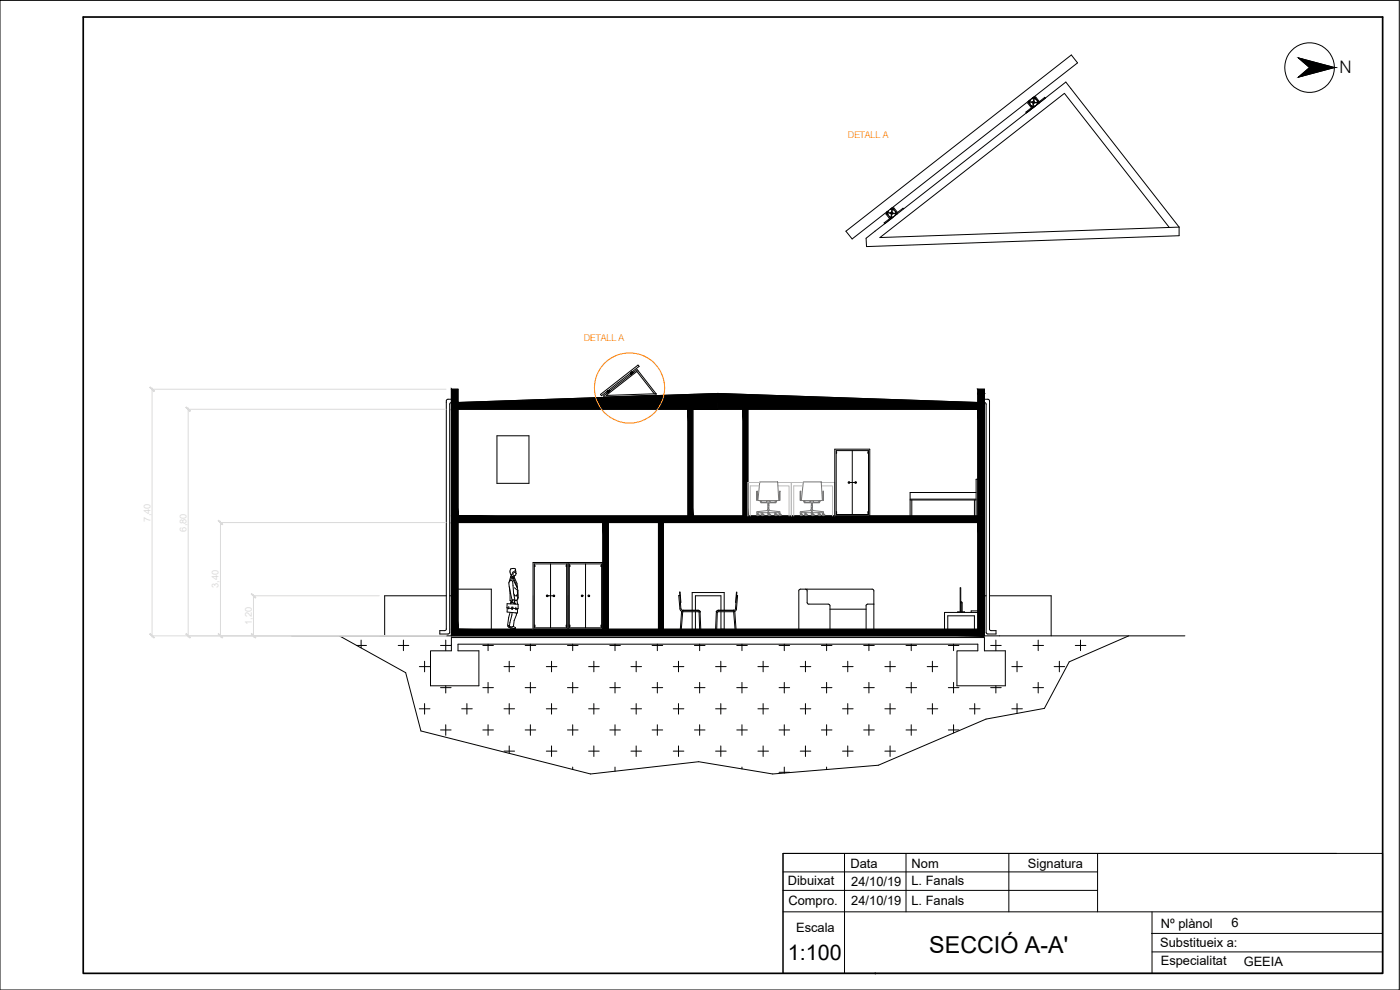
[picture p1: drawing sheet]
<svg xmlns="http://www.w3.org/2000/svg" width="420mm" height="297mm" viewBox="0 0 420 297" stroke-linecap="round" stroke-linejoin="round" font-family="sans-serif">
<path d="M25 5.1h390v286.9h-390z" fill="none" stroke="#000" stroke-width=".51"/>
<g fill="none" stroke="#000" stroke-width=".3">
<path d="M0 .1h419.9v296.9h-419.9zM253.4 256.1v35.9M271.9 256.1v17.5M302.8 256.1v17.5M329.4 256.1v17.5M401.1 256.1h-166.1v35.9h180v-35.9h-180v35.9M235 273.6h180M235 261.6h94.4M235 267.2h94.4M345.7 273.6v18.4M262.5 292h.3M262.7 291.9v.4"/>
<path d="M345.6 280.1h69.4M345.7 285.6h69.3"/>
</g>
<!-- layer: CASA -->
<g fill="#000" stroke="#000" stroke-width=".3">
<path d="M135.5 116.8l2 4v-4zM135.5 116.8l2 4h-2z"/>
<path d="M293.5 116.8l1.9 1.3v-1.3zM293.5 116.8l1.9 1.3h-1.9z"/>
<path d="M293.5 118.1l1.9 2.7v-2.7zM293.5 118.1l1.9 2.7h-1.9z"/>
<path d="M135.5 122.8l2 32v-32zM135.5 122.8l2 32h-2z"/>
<path d="M206.5 122.8l1.4 32v-32zM206.5 122.8l1.4 32h-1.4z"/>
<path d="M135.5 120.8l79.9 2v-2zM135.5 120.8l79.9 2h-79.9z"/>
<path d="M223 122.8l1.5 32v-32zM223 122.8l1.5 32h-1.5z"/>
<path d="M215.4 118.1v2.7h78.1zM137.5 120.8l77.9-2.7v2.7z"/>
<path d="M215.4 120.8l80 2v-2zM215.4 120.8l80 2h-80z"/>
<path d="M293.5 122.8l1.9 32v-32zM293.5 122.8l1.9 32h-1.9z"/>
<path d="M135.5 156.8l2 32v-32zM135.5 156.8l2 32h-2z"/>
<path d="M180.9 156.8l1.7 32v-32zM180.9 156.8l1.7 32h-1.7z"/>
<path d="M197.6 156.8l1.5 32v-32zM197.6 156.8l1.5 32h-1.5z"/>
<path d="M135.5 154.8l159.9 2v-2zM135.5 154.8l159.9 2h-159.9z"/>
<path d="M293.5 156.8l1.9 32v-32zM293.5 156.8l1.9 32h-1.9z"/>
<path d="M135.5 188.8l159.9 2v-2zM135.5 188.8l159.9 2h-159.9z"/>
</g>
<g fill="none" stroke="#000" stroke-width=".3">
<path d="M390.9 17.7v.8M392.6 19.9h3.4M397.9 19.6v.3h1.3M308.5 30.5l1.5 1.9-1.3-1.7M308.7 30.7l-.3 .2 1.1 1.4-1.6 1.3 .2 .3 2.1-1.7M309 31.2l-.1-.6 .9 .1 .2 .4v.8l-.5-.2M309.8 32.2h.4M310.1 29.2l-1.4 1.2v.3M310.1 29.2l.7-.1 1.1 1.4 1.7-1.3 .1 .2M310.1 29.2l-.4 .3 .6-.1-.1 .9-.4 .3-.9-.1 .3-.5M310.4 29l1.5 1.9M310.9 31.7l-.7 .5"/>
<path d="M310.9 29.7l-.5-.2-.1 .8 .3 .4 .8 .1-.1-.6M311.2 31.4l.2-.5-.8-.1-.4 .3-.1 .9 .6-.1M311.7 30.7v.3l-1.5 1.2M390.9 22.1v.7M393 20.3l-3.3 2.8 10.8-2.8M393 20.3l-3.3-2.9 10.8 2.9M393 20.3h7.5M266.1 64l1.3 1.6-7.5 5.9 .2 2.5 93.8-3.3v-2.6M266.1 64l-.2 .2 1.1 1.4-1.7 1.3 .2 .2 2.1-1.6M266.1 63.6v.4M266.4 64.4v-.5l.8 .1 .3 .4-.1 .8-.5-.2M267.2 65.4l.4 .1"/>
<path d="M267.6 62.5h.4M267.6 62.5l-.5 .3 .6-.1-.1 .8-.4 .4-.9-.2 .3-.5M267.6 62.5l55.8-43.6-1.9-2.4-67.6 52.9 1.8 2.3 10.4-8.1M267.6 62.5l-1.5 1.1M268 62.5l1.3 1.7M268 62.5l.2-.2 1.2 1.4 1.6-1.2 .2 .2M268.4 63l-.5-.3-.2 .9 .3 .4h.9l-.2-.5M268.4 64.9l-.8 .6M268.6 64.7l.3-.5-.9-.1-.4 .3-.1 .8 .6-.1M269.1 64.3l50.8-39.7 34 43.5M269.1 64.3l-1.5 1.2M269.1 63.9v.4"/>
<path d="M353.9 68.1l-89.8 3.2 55.3-43.3 31.5 40.2M135.5 119.8h-1.3l-.3 .4v68.7l-.4 .3h-1.5v1h2.5l.5-.4v-68.6l.5-.4M182.2 117.4v.1M182.2 117.5l.3 .2M182.2 117.5l.2 .2-.3 .2 .4-.2M182.3 117.5h.1M182.3 117.4v.1M182.3 117.3h.1M182.4 117.6h.1M182.4 117.7h.1M182.4 117.2v.1M182.5 117.5h.1"/>
<path d="M182.5 117.6l-.1 .1M182.5 117.7l-1.3 1v.4l15.7-.5v-.5M182.5 117.2h.1M182.5 117.2l9.3-7.3-.3-.4-11.3 8.8 .3 .4 1.7-1.3M182.5 117.2l-.3 .2M182.5 117.4l.1 .1M182.5 117.4h-.2l.2 .1M182.5 117.2l-.1 .1M182.5 117.5v.1M182.5 117.2v.2M182.6 117.6h.1M182.6 117.2h.1"/>
<path d="M182.6 117.2l.2 .2 .3-.2M182.6 117.2l.2 .3M182.6 117.5h-.1M182.6 117.2l-.1 .2M182.6 117.6l-.1 .1M182.6 117.5h.1M182.6 117.3h.1M182.7 117.4h.1M182.7 117.4v.1M182.7 117.5v.1M182.7 117.5h.1M182.7 117.5l-.2 .2"/>
<path d="M182.8 117.5l8.4-6.6 5.7 7.2M182.8 117.5l-.3 .2M182.8 117.5h.1M189.2 112.4h.1M189.3 111.9l.3 .3M189.4 111.8v.1M189.4 111.9l.2 .3M189.4 111.9l.1 .3-.3 .2M189.4 111.9v.1M189.4 111.9h.1M189.4 111.9l.2 .1M189.4 112h.1"/>
<path d="M189.4 111.8h.1M189.5 112v.1M189.5 112.1l.1 .1M189.5 111.7h.1M189.6 111.7h.1M189.6 111.9h.1M189.6 112.1h-.1M189.6 112.1h.1M189.6 112.2l-.4 .2M189.6 111.7l-.2 .1M189.6 111.7h-.1M189.6 112v.1"/>
<path d="M189.6 111.6l.3 .4-.2-.3M189.6 111.8l.1 .1M189.6 111.8l-.2 .1M189.7 111.9l-.1 .1M189.7 111.7h.1M189.7 112.1h.1M189.7 111.9h.1M189.7 111.6l.2 .3 .3-.2-.4 .3M189.7 112l-.1 .2M189.7 111.6v.1M189.7 111.7l-.1 .1M189.7 112h.1"/>
<path d="M189.8 111.8h.1M189.8 112h.1M189.8 111.8v.1M189.8 112l-.2 .2M196.9 118.1l-15 .5 9.2-7.2 5.3 6.8M295.4 119.8h1.3l.3 .5v68.6l.3 .3h1.6v1h-2.4l-.5-.4v-68.6l-.6-.4M149.1 130.8h9.6v14.2h-9.6zM206.5 122.8v32h-69v-32h156v32h-69v-32M207.9 122.8v32h15.1v-32M251 135.2h9.6v19.2h-9.6zM251 135.6v.4M255.8 135.2v19.2"/>
<path d="M260.6 135.6h-.1v.4h.1M137.5 156.8h43.4v32h-43.4zM182.6 156.8h15v32h-15zM199.1 156.8h94.4v32h-94.4zM250.5 154.8v-20h10.5v20M251 153.6v.4M254.8 144.8h2M260.6 153.6h-.1v.4h.1M273.1 149.8h19.8M273.1 150h19.8M273.6 150v4.8M292.4 150v4.8"/>
<path d="M292.9 147.8h-19.8v7M293.5 143.8h-.6v11M133.9 178.8h-18.5v12M135 178.8h.5M137.5 176.8h9.9v12M160.4 169.2h9.7v19.2h-9.7zM160.4 169.6h.1v.4h-.1M164.2 178.8h2M165.2 169.2v19.2M170.1 169.6v.4M170.5 168.8v20M170.9 169.2h9.7v19.2h-9.7z"/>
<path d="M170.9 169.6h.1v.4h-.1M175.7 169.2v19.2M180.6 169.6h-.2v.4h.2M180.9 168.8h-20.9v20M241.7 176.8l.5 .4v3.7l.2 .3 6.2 .1 .4 .2 .1 7.3M288.2 176.4h.1v7h-.1zM295.4 178.8h.6M297 178.8h18.5v12M87.5 190.8h268.1M101.9 190.8l19.9 11 4.5 17.5 50.9 12.9 32.5-3.7 22.2 3.7 31.7-2.6 32.3-13.8 17.5-3.3 7.5-13.9 17.9-7.8M107 193.7h3M108.4 192.1v2.3"/>
<path d="M119.5 193.7h3.2M121.1 192.1v3.1M127.4 198.4v3.2M132.2 193.7h3.2M133.8 192.1v3.1M135.5 190.8v-74h2v4l77.9-2.7 78.1 2.7v-4h1.9v74M135.5 193.3v-2h159.9v2M137.5 193.3h156M144.9 193.7h3.2M146.5 193.3v1.9M152.8 198.4v3.2M157.6 193.7h3.2"/>
<path d="M159.2 193.3v1.9M160.4 187.6h.1v.4h-.1M165.5 198.4v3.2M170.1 187.6v.4M170.3 193.7h3.2M170.9 187.6h.1v.4h-.1M171.9 193.3v1.9M178.2 198.4v3.2M180.6 187.6h-.2v.4h.2M183 193.7h3.2M184.6 193.3v1.9M190.9 198.4v3.2"/>
<path d="M195.7 193.7h3.2M197.3 193.3v1.9M203.6 198.4v3.2M207.7 183.1v-5.3h9.6v5.3M207.7 183.5v5.3M208.4 193.7h3.2M208.7 183.1v-4.3h7.7v4.3M208.7 183.5v5.3M210 193.3v1.9M216.3 198.4v3.2M216.4 183.5v5.3M217.3 183.5v5.3"/>
<path d="M221.1 193.7h3.2M222.7 193.3v1.9M229 198.4v3.2M233.8 193.7h3.2M235.4 193.3v1.9M239.7 188.8v-11.6l.5-.4 21.9 .1 .2 .3v11.6M241.7 198.4v3.2M246.5 193.7h3.2M248.1 193.3v1.9M249.1 182.8h10.8M254.4 198.4v3.2M259.2 193.7h3.2"/>
<path d="M260.8 193.3v1.9M262.3 181.3h-1.9l-.5 .3v7.2M267.1 198.4v3.2M271.9 193.7h3.2M273.5 193.3v1.9M279.8 198.4v3.2M284.4 188.8v-4h8v4M284.6 193.7h3.2M286.2 193.3v1.9M287.4 183.8v-.2h2v.2M288.3 180.6l.5 .2v2.8M288.3 180.9l.2 2.7"/>
<path d="M293.5 183.8h-10v5M293.5 183.3h-2v.5M297.3 193.7h3.2M298.9 192.1v3.1M305.2 198.4v3.2M310 193.7h3.2M311.6 192.1v3.1M317.9 198.4v3.2M322.7 193.7h3.2M324.3 192.1v3.1M125.9 200h3.1M125.9 212.7h3.1"/>
<path d="M127.4 211.1v3.2M132.2 206.3h3.2M132.2 219h3.2M133.8 205.8v2.1M133.8 217.5v3.1M138.6 212.7h3.1M140.1 211.1v3.2M144.9 206.3h3.2M144.9 219h3.2M146.5 204.8v3.1M146.5 217.5v3.1M151.3 200h3.1"/>
<path d="M151.3 212.7h3.1M152.8 211.1v3.2M157.6 206.3h3.2M157.6 219h3.2M159.2 204.8v3.1M159.2 217.5v3.1M164 200h3.1M164 212.7h3.1M165.5 211.1v3.2M170.3 206.3h3.2M170.3 219h3.2M171.9 204.8v3.1"/>
<path d="M171.9 217.5v3.1M176.7 200h3.1M176.7 212.7h3.1M178.2 211.1v3.2M183 206.3h3.2M183 219h3.2M184.6 204.8v3.1M184.6 217.5v3.1M189.4 200h3.1M189.4 212.7h3.1M190.9 211.1v3.2M195.7 206.3h3.2"/>
<path d="M195.7 219h3.2M197.3 204.8v3.1M197.3 217.5v3.1M202.1 200h3.1M202.1 212.7h3.1M203.6 211.1v3.2M208.4 206.3h3.2M208.4 219h3.2M210 204.8v3.1M210 217.5v3.1M214.8 200h3.1M214.8 212.7h3.1"/>
<path d="M216.3 211.1v3.2M221.1 206.3h3.2M221.1 219h3.2M222.7 204.8v3.1M222.7 217.5v3.1M227.5 200h3.1M227.5 212.7h3.1M229 211.1v3.2M233.8 206.3h3.2M233.8 219h3.2M235.4 204.8v3.1M235.4 217.5v3.1"/>
<path d="M240.2 200h3.1M240.2 212.7h3.1M241.7 211.1v3.2M246.5 206.3h3.2M246.5 219h3.2M248.1 204.8v3.1M248.1 217.5v3.1M252.9 200h3.1M252.9 212.7h3.1M254.4 211.1v3.2M259.2 206.3h3.2M259.2 219h3.2"/>
<path d="M260.8 204.8v3.1M260.8 217.5v3.1M265.6 200h3.1M265.6 212.7h3.1M267.1 211.1v3.2M271.9 206.3h3.2M271.9 219h3.2M273.5 204.8v3.1M273.5 217.5v3.1M278.3 200h3.1M278.3 212.7h3.1M279.8 211.1v3.2"/>
<path d="M284.6 206.3h3.2M284.6 219h3.2M286.2 204.8v3.1M286.2 217.5v2.4M291 212.7h3.1M292.5 211.1v3.2M297.3 206.3h3.2M298.9 205.8v2.1M303.7 200h3.1M303.7 212.7h3.1M305.2 211.1v3M310 206.3h3.2"/>
<path d="M311.6 204.8v3.1M316.4 200h3.1M151.3 225.4h3.1M152.8 223.8v2.2M164 225.4h3.1M165.5 223.8v3.2M171.9 230.2v.7M176.7 225.4h3.1M178.2 223.8v3.2M184.6 230.2v1.2M189.4 225.4h3.1M190.9 223.8v3.2"/>
<path d="M202.1 225.4h3.1M203.6 223.8v3.2M214.8 225.4h3.1M216.3 223.8v3.2M222.7 230.2v.5M227.5 225.4h3.1M229 223.8v3.2M233.8 231.7h3.2M235.4 230.2v1.8M240.2 225.4h3.1M241.7 223.8v3.2M248.1 230.2v.7"/>
<path d="M252.9 225.4h3.1M254.4 223.8v3.2M265.6 225.4h3.1M267.1 223.8v3.2"/>
<circle cx="310.2" cy="30.7" r=".18"/>
<circle cx="393" cy="20.3" r="7.4"/>
<circle cx="267.6" cy="64" r=".19"/>
<circle cx="254.8" cy="144.8" r=".25"/>
<circle cx="256.8" cy="144.8" r=".25"/>
<circle cx="164.2" cy="178.8" r=".25"/>
<circle cx="166.2" cy="178.8" r=".24"/>
<circle cx="174.7" cy="178.8" r=".25"/>
<circle cx="176.7" cy="178.8" r=".25"/>
</g>
<!-- layer: 0 -->
<g fill="none" stroke="#000" stroke-width=".3">
<path d="M152.9 176.2l.2 4 .7 .1M153.2 173.1l-.4 1.4M153.3 173l1.9 3.2M153.5 173.3l-.2 .8 .5 .3 .7 5.5-.8 .1-1-5.1 .5-.8M153.7 173l-.3-.3-.2 .3M153.7 173l.5 .6 1 2.6M153.8 173l.5 .2v.4l-.3-.3M153.9 180h.1M153.9 171.7l.3-.1 .2 .2M154 172.5l.2 .2M154.3 180l.2 .5-.2 .5-.7-.5 .3-.5M154.3 178.3l.1 .4 .6 .1v-.3"/>
<path d="M154.4 173.3l.8 1.7 .1 1.3M154.4 176.3l.6 .6M154.5 171.2h.2M154.6 171.4l-.2 .3M154.7 171.2v-.4a1.11 1.11 0 0 0-1.5-.1 1.35 1.35 0 0 0 .4 1.8l.1-.3h.3l-.2-.5M154.7 171.2v.6l.2 .2M154.9 172l-.6 1.1-.5-.1M155.2 180l.1 1.3M155.2 176.2l.2 1 .1 2.1-.4 .8-.6 .1M155.2 176.9l.1 2.7M204 178.7h-.3l.3 4M221 177.7l-.1 3"/>
<path d="M221.1 178.7h.3l-.4 4M221.1 177.7l-.4 4.9-.6 .6M152.1 182.4l1.3 .2M152.1 182.4l.1-1.3 3.3 .2v1.4l-1.4-.2M152.2 182.4v1.2l3 .4 .1-.1v-1.3M152.4 187.7l.3 .5M152.5 182.6h.2M152.7 182v.7M152.9 187.8l-.2 .4 .6 .3v-.2l.9 .3 .5-.1v-.2l-.7-.4M153.1 183.8l-.7 3.7 .5 .2M153.3 180.2l.1 .5M153.6 180.7l-.5 .4"/>
<path d="M153.6 182.1l.3 .1v.3h-.4l.1-.3M153.7 183.8l-.8 4.1 .5 .2 .7-.2 .2-1.7 .7-2.3M153.7 182.6l-.1 .2 .2-.2M153.8 180.8h-.3l-.2 .4M154.3 180.9l.2 .3M154.4 180.7l.4 .5M154.7 182.8h.3M154.8 182.2l.1 .8M204 182.7a.95 .95 0 0 0 1 .8l4.8 .2 .2 5.1M204.2 180.7l-.2-3 .5 5.2 .5 .3h4.5l.5 .4 .3 5.2M204.6 183.5l-.4 5.3M204.9 183.2l4.6-.1 .5 .2 .1 .3"/>
<path d="M204.9 183.5l-.4 5.3M215 183.8l-.2 5M215.3 183.8l-.2 5M220.1 183.1h-4.5l-.5 .2-.1 .3M220.1 183.2h-4.5l-.4 .2-.2 .4M220.1 183.5h-4.5l-.3 .3M220.1 183.1l.1 .1M220.2 183.5l.4 5.3M220.5 183.5l.4 5.3M221.1 182.7a.95 .95 0 0 1-1 .8"/>
</g>
<!-- layer: VISTA_2 -->
<path d="M227.9 145.8h-2.7v9M228 144.8h-3.5v10M233.4 144.8h7.6M233.5 145.8h3.3v9M237.5 144.8v10M241 145.8h-2.8v9M246.5 144.8h4v10M246.5 145.8h3.4v9M160 178.8v10M170.5 178.8v10" fill="none" stroke="#bababa" stroke-width=".3"/>
<!-- layer: SEDERE -->
<g fill="none" stroke="#767676" stroke-width=".3">
<path d="M227.1 147.4h.2v2.7h-.2zM227.1 153.7v.4l.3-.1M227.1 154.5h.1M227.3 153.5l-.1 .1M227.3 154.1l.5 .4M227.6 154.5h.1M228 144.6h5.4l.3 5.6h-6.2zM228.1 150.3h.3l.2 .4h1.5v-.3h1v.3h1.4l.2-.4h.4l-.2 .6h-4.6zM228.4 153.8v.7M228.6 154.5l.2 .2 .3-.2M228.6 154.5l.2-.3 .3 .3M228.6 154.5h.1"/>
<path d="M228.7 154.1l.5 .4M228.7 153.8v.4M229.1 154.5h.1M230.2 153.2l-3 .3M230.4 153l-.2 .1M230.4 153h.1M230.4 153v-.4h.4v.4M230.4 153.8l-2.9 .1M230.4 151.6h.4v.8h-.4zM230.4 151h.4v.5h-.4zM230.4 153.8l.2 .2 .2-.2M230.5 154v.5"/>
<path d="M230.5 153.2h.2M230.5 153.2l-.1 .6M230.6 154.5h.1M230.6 153.2l.2 .6M230.7 154v.2M230.8 154.1l.4 .4M230.8 153l.2 .1M231 153.2l3 .3M231.1 154.5h.1M232.5 153.8v.7M232.6 154.5l.3-.3 .2 .3M232.6 154.5l.3 .2 .2-.2"/>
<path d="M232.6 154.5h.1M232.7 154.1l.5 .4M232.7 153.8v.4M233.1 154.5h.1M233.8 154.5l.2-.3 .3 .3M233.8 154.5l.2 .2 .3-.2M233.8 154.5h.1M233.9 147.4h.2v2.7h-.2zM233.9 154.1l.5 .4M234 153.5l.1 .6h-.3l-.1-.3h-2.9M234.3 154.5h.1M240.1 147.4h.2v2.7h-.2z"/>
<path d="M240.2 154.5h.1M240.3 154.1l.5 .4M240.6 154.5h.1M241.1 144.6h5.4l.3 5.6h-6.3zM241.2 150.3h.3l.2 .4h1.4v-.3h1v.3h1.5l.2-.4h.3l-.2 .6h-4.5zM241.5 153.8v.7M241.6 154.5l.3 .2 .2-.2M241.6 154.5l.3-.3 .2 .3M241.6 154.5h.1M241.8 154.1l.4 .4M241.8 153.8v.4M242.1 154.5h.1"/>
<path d="M243.2 153.2l-2.9 .3-.1 .6 .4-.3h2.9M243.4 153l-.2 .1M243.4 153h.1M243.4 153v-.4h.4v.4M243.5 151.6h.3v.8h-.3zM243.5 153.8l.1 .2 .2-.2M243.5 151h.3v.5h-.3zM243.5 154v.5M243.6 153.2h.1M243.6 153.2l-.1 .6M243.7 154.5l.2-.3 .2 .3M243.7 154.5l.2 .2 .2-.2"/>
<path d="M243.7 154.5h.1M243.7 153.2l.1 .6M243.8 154v.2M243.8 154.1l.5 .4M243.8 153.8h2.9M243.9 153l.1 .1M244.1 153.2l2.9 .3M244.1 154.5h.1M245.5 153.8v.7M245.7 154.5h.1M245.8 153.8v.4M245.8 154.1l.5 .4"/>
<path d="M246.1 154.5h.1M246.8 154.5l.3-.3 .2 .3M246.8 154.5l.3 .2 .2-.2M246.8 154.5h.1M246.9 147.4h.2v2.7h-.2zM247 154.1l.4 .4M247 153.5l.1 .6h-.3l-.1-.3M247.3 154.5h.1"/>
<circle cx="227.4" cy="154.5" r=".23"/>
<circle cx="230.9" cy="154.5" r=".23"/>
<circle cx="240.4" cy="154.5" r=".23"/>
<circle cx="245.9" cy="154.5" r=".23"/>
</g>
<!-- layer: PB-20 -->
<path d="M135.5 193.3v2h-6.3v10.5h14.5v-10.5h-6.2v-2M293.5 193.3v2h-6.3v10.5h14.5v-10.5h-6.3v-2" fill="none" stroke="#000" stroke-width=".3"/>
<!-- layer: VISTA -->
<path d="M389.7 17.4l10.8 2.9h-7.5zM389.7 23.1l10.8-2.8h-7.5z" fill="#000" stroke="#000" stroke-width=".3"/>
<!-- layer: COTES -->
<path d="M45.6 116.8h88.3M45.6 116.4v74.8M56.5 122.8h77.4M56.5 122.4v68.8M66.2 156.8h67.7M66.2 156.4v34.8M76.1 178.8h37.7M76.1 178.4v12.8M45.6 190.8h88.3" fill="none" stroke="#dbdbdb" stroke-width=".3"/>
<!-- layer: 0 -->
<g fill="#dbdbdb" stroke="#dbdbdb" stroke-width=".3">
<path d="M75.6 190.1l-.2 .1 1.4 1.1zM75.4 190.2l1.4 1.1-.2 .1z"/>
<path d="M75.4 178.3l1.2 1.1 .2-.1zM75.4 178.3l.2-.2 1.2 1.2z"/>
<path d="M65.6 190.1l-.1 .1 1.3 1.1zM65.5 190.2l1.3 1.1-.1 .1z"/>
<path d="M65.5 156.2l1.2 1.2 .1-.1zM65.6 156.1l1.2 1.2-1.3-1.1z"/>
<path d="M55.9 190.1l-.1 .1 1.3 1.1zM55.8 190.2l1.3 1.1-.1 .1z"/>
<path d="M55.8 122.2l1.2 1.2 .1-.1zM55.8 122.2l.1-.1 1.2 1.2z"/>
<path d="M45.1 190.1l-.1 .1 1.3 1.1zM45 190.2l1.3 1.1-.1 .1z"/>
<path d="M45 116.2l1.2 1.3 .1-.2zM45 116.2l.1-.1 1.2 1.2z"/>
</g>
<circle cx="188.9" cy="116.4" r="10.5" fill="none" stroke="#ff7f00" stroke-width=".3"/>
<text font-size="7" x="278.9" y="285.9">SECCIÓ A-A'</text>
<text font-size="6.4" x="236.5" y="287.9">1:100</text>
<text font-size="5.2" x="402" y="22">N</text>
<g font-size="3.9">
<text x="255.2" y="260.3">Data</text>
<text x="273.6" y="260.3">Nom</text>
<text x="308.5" y="260.3">Signatura</text>
<text x="236.4" y="265.7">Dibuixat</text>
<text x="255.5" y="265.8">24/10/19</text>
<text x="273.5" y="265.5">L. Fanals</text>
<text x="236.6" y="271.5">Compro.</text>
<text x="255.5" y="271.6">24/10/19</text>
<text x="273.5" y="271.7">L. Fanals</text>
<text x="238.9" y="279.6">Escala</text>
<text x="348.4" y="278.3">Nº plànol</text>
<text x="369.6" y="278.2">6</text>
<text x="348.2" y="284.1">Substitueix a:</text>
<text x="348.4" y="289.7">Especialitat</text>
<text x="373.3" y="289.9">GEEIA</text>
</g>
<g font-size="2.8" fill="#ff7f00">
<text x="254.5" y="41.3">DETALL A</text>
<text x="175.2" y="102.2">DETALL A</text>
</g>
</svg>
